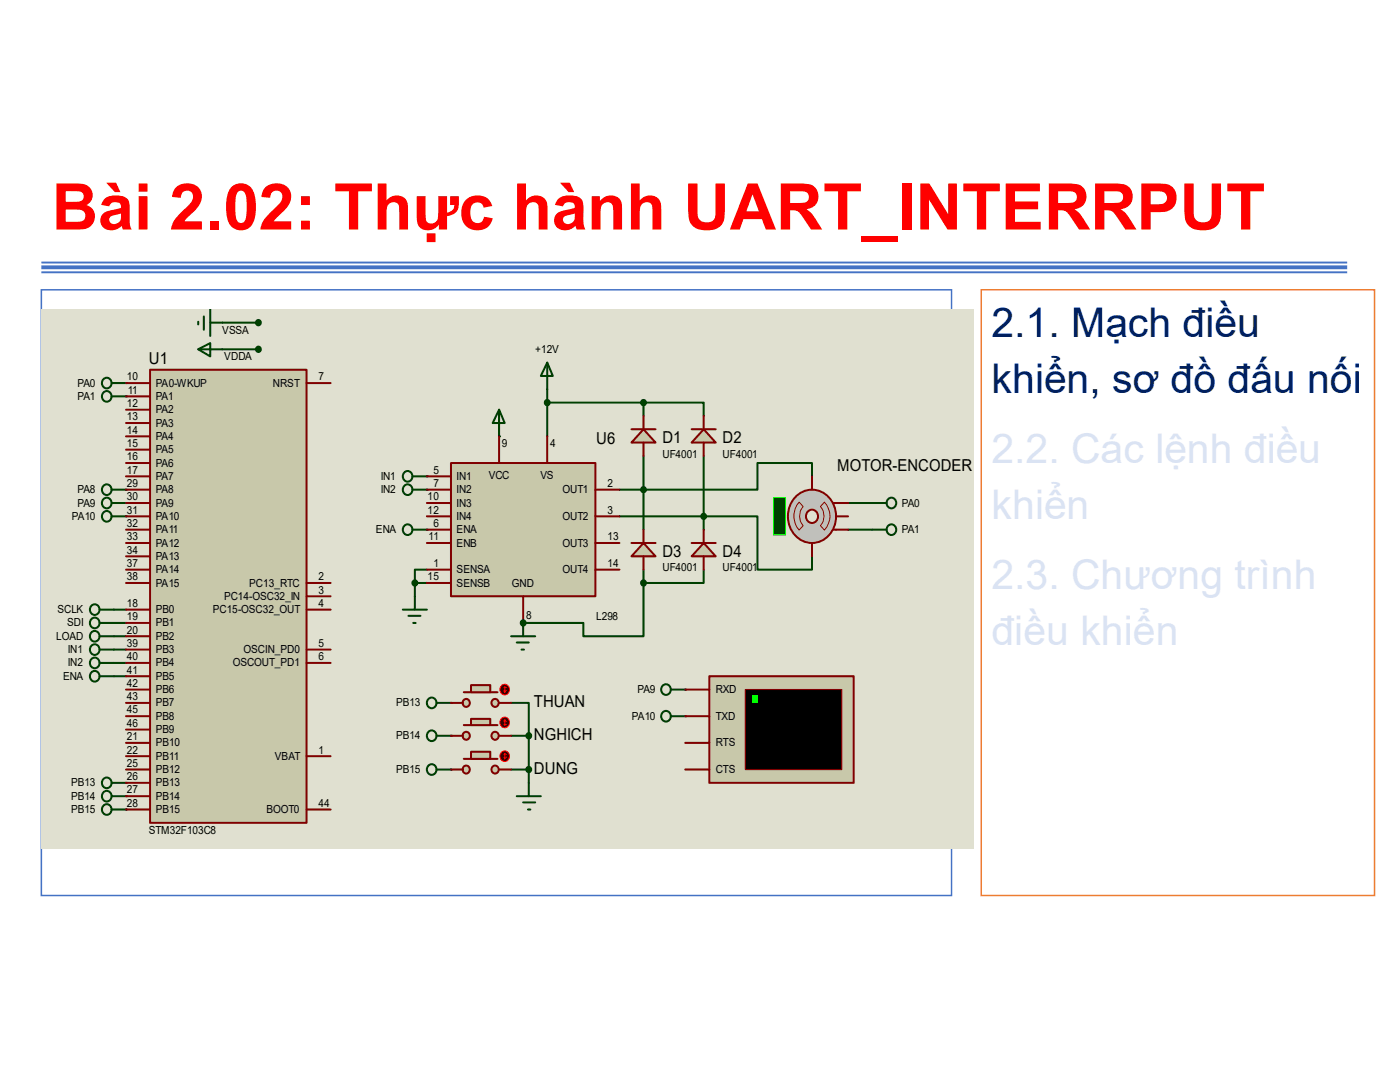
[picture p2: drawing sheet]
<svg xmlns="http://www.w3.org/2000/svg" width="279mm" height="216mm" viewBox="0 0 279 216" stroke-linecap="round" stroke-linejoin="round" font-family="sans-serif">
<path d="M8.3 52.2h260.6v.4h-260.6zM8.3 53h260.6v.7h-260.6zM8.3 54.1h260.6v.4h-260.6z" fill="#4472c4"/>
<path d="M8.3 57.8h181.6v120.9h-181.6z" fill="#fff"/>
<path d="M8.3 57.8h181.6v120.9h-181.6z" fill="none" stroke="#4472c4" stroke-width=".3"/>
<path d="M195.8 57.8h78.5v120.9h-78.5z" fill="#fff"/>
<path d="M195.8 57.8h78.5v120.9h-78.5z" fill="none" stroke="#ed7d31" stroke-width=".3"/>
<path d="M8.3 61.7h186.1v107.8h-186.1z" fill="#e0e0d0"/>
<path d="M44.4 64.4h7.2M44.4 69.7h7.2M82.8 116.3v2.7" fill="none" stroke="#004000" stroke-width=".4"/>
<g fill="#004000">
<circle cx="85.2" cy="95" r=".2"/>
<circle cx="85.2" cy="97.7" r=".2"/>
<circle cx="85.2" cy="105.7" r=".2"/>
</g>
<path d="M85.2 113.7h-2.4v2.6h2.4" fill="none" stroke="#004000" stroke-width=".4"/>
<circle cx="99.6" cy="87.1" r=".2" fill="#004000"/>
<path d="M109.2 77.7v9.4M109.2 80.3h19.2M128.4 80.3h12v2.7M128.4 80.3v2.7M128.4 91v14.7M140.4 91v14.7M162.1 95v-2.6h-10.9v5.3h-27.6M123.6 103h27.6v10.7h10.9v-2.7" fill="none" stroke="#004000" stroke-width=".4"/>
<circle cx="104.4" cy="124.3" r=".2" fill="#004000"/>
<path d="M128.4 116.3v10.7h-12v-2.7h-12M128.4 113.7v2.6M140.4 113.7v2.6h-12" fill="none" stroke="#004000" stroke-width=".4"/>
<g fill="#004000">
<circle cx="25.1" cy="76.4" r=".2"/>
<circle cx="25.1" cy="79.1" r=".2"/>
<circle cx="25.1" cy="97.7" r=".2"/>
<circle cx="25.1" cy="100.4" r=".2"/>
</g>
<path d="M22.7 121.6h2.4M22.7 124.3h2.4M22.7 127h2.4M22.7 129.6h2.4M22.7 132.3h2.4M22.7 134.9h2.4" fill="none" stroke="#004000" stroke-width=".4"/>
<g fill="#004000">
<circle cx="25.1" cy="156.2" r=".2"/>
<circle cx="25.1" cy="158.9" r=".2"/>
<circle cx="25.1" cy="161.5" r=".2"/>
<circle cx="90" cy="140.3" r=".2"/>
<circle cx="90" cy="146.8" r=".2"/>
<circle cx="90" cy="153.6" r=".2"/>
</g>
<path d="M169.3 100.4h4.8M169.3 105.7h4.8M102 140.3h3.5v6.5M102 146.8h3.5M102 153.6h3.5M105.5 146.8v9.4" fill="none" stroke="#004000" stroke-width=".4"/>
<g fill="#004000">
<circle cx="25.1" cy="103" r=".2"/>
<circle cx="136.8" cy="142.9" r=".2"/>
<circle cx="136.8" cy="137.6" r=".2"/>
</g>
<g fill="none" stroke="#004000" stroke-width=".4">
<path d="M39.6 69.7l2.4-1.2v2.6zM39.6 69.7h4.8M39.6 64.2v.5M40.7 63.1v2.7M42 64.4h2.4M42 61.7v5.3M174.1 100.4h2.8M174.1 105.7h2.8M19.9 121.6h2.8M19.9 124.3h2.8M19.9 127h2.8"/>
<circle cx="177.9" cy="100.3" r="1.01"/>
<circle cx="177.9" cy="105.7" r="1.01"/>
<circle cx="18.9" cy="126.9" r="1.01"/>
<circle cx="18.9" cy="124.3" r="1.01"/>
<circle cx="18.9" cy="121.6" r="1.01"/>
</g>
<g fill="#004000" stroke="#004000" stroke-width=".4">
<circle cx="51.5" cy="64.4" r=".51"/>
<circle cx="51.5" cy="69.7" r=".51"/>
</g>
<path d="M154.4 99.3h2.4v7.5h-2.4z" fill-rule="evenodd" fill="#004000" stroke="#0f0" stroke-width=".2"/>
<path d="M159 99a4.7 4.7 0 0 1 4.8-.9 4.7 4.7 0 0 1 3 4 5 5 0 0 1-6.4 5.9 5.6 5.6 0 0 1-1.4-9z" fill-rule="evenodd" fill="#c0c0c0" stroke="#800000" stroke-width=".4"/>
<path d="M159.5 100.2l.8 .9a2.88 2.88 0 0 0 0 3.8l-.8 .9a4.3 4.3 0 0 1 0-5.6zM164.5 100.2a4 4 0 0 1 0 5.6l-.8-.9a2.87 2.87 0 0 0 0-3.8z" fill="none" stroke="#800000" stroke-width=".2"/>
<path d="M161.3 102a1.26 1.26 0 0 1 2 1 1.26 1.26 0 0 1-2 1.1 1.42 1.42 0 0 1 0-2.1z" fill-rule="evenodd" fill="#e0e0d0" stroke="#800000" stroke-width=".4"/>
<path d="M162.1 95v2.7M162.1 108.3v2.7M166.4 100.4h2.9M166.4 105.7h2.9M166.9 103h2.4" fill="none" stroke="#800000" stroke-width=".4"/>
<g fill="none" stroke="#004000" stroke-width=".4">
<path d="M109.2 72.4l1.1 2.6h-2.4zM109.2 72.4v5.3M82.3 95h2.9M82.3 97.7h2.9M99.6 81.8l1.1 2.6h-2.4zM99.6 81.8v5.3M82.3 105.7h2.9M82.8 119v2.6M80.4 121.6h4.8M81.5 122.9h2.4M82.5 124.3h.5M102 127h4.8"/>
<path d="M103.1 128.2h2.4M104.1 129.6h.5M104.4 124.3v2.7"/>
<circle cx="81.3" cy="95" r="1.01"/>
<circle cx="81.3" cy="97.7" r="1.01"/>
<circle cx="81.3" cy="105.7" r="1.01"/>
</g>
<circle cx="82.8" cy="116.3" r=".51" fill="#004000" stroke="#004000" stroke-width=".4"/>
<path d="M90 92.4h28.8v26.6h-28.8z" fill-rule="evenodd" fill="#c8c8aa" stroke="#800000" stroke-width=".4"/>
<g fill="none" stroke="#800000" stroke-width=".4">
<path d="M85.2 95h4.8M85.2 97.7h4.8M99.6 87.1v5.3M109.2 87.1v5.3M118.8 97.7h4.8M85.2 105.7h4.8M85.2 103h4.8M85.2 108.3h4.8M85.2 113.7h4.8M85.2 100.4h4.8M85.2 116.3h4.8M104.4 119v5.3"/>
<path d="M118.8 103h4.8M118.8 108.3h4.8M118.8 113.7h4.8"/>
</g>
<g fill="none" stroke="#004000" stroke-width=".4">
<path d="M22.3 76.4h2.8M22.3 79.1h2.8M22.3 97.7h2.8M22.3 100.4h2.8M19.9 134.9h2.8M19.9 129.6h2.8M19.9 132.3h2.8"/>
<circle cx="21.3" cy="79.1" r="1.01"/>
<circle cx="21.3" cy="76.4" r="1.01"/>
<circle cx="21.3" cy="97.7" r="1.01"/>
<circle cx="21.3" cy="100.3" r="1.01"/>
<circle cx="18.9" cy="132.2" r="1.01"/>
<circle cx="18.9" cy="134.9" r="1.01"/>
<circle cx="18.9" cy="129.6" r="1.01"/>
</g>
<path d="M128.4 85.7l2.4 2.6h-4.8z" fill="#c8c8aa" stroke="#800000" stroke-width=".4"/>
<path d="M126 85.7h4.8M128.4 83v2.7M128.4 88.3v2.7" fill="none" stroke="#800000" stroke-width=".4"/>
<path d="M140.4 85.7l2.4 2.6h-4.8z" fill="#c8c8aa" stroke="#800000" stroke-width=".4"/>
<path d="M138 85.7h4.8M140.4 83v2.7M140.4 88.3v2.7" fill="none" stroke="#800000" stroke-width=".4"/>
<path d="M128.4 108.3l2.4 2.7h-4.8z" fill="#c8c8aa" stroke="#800000" stroke-width=".4"/>
<path d="M126 108.3h4.8M128.4 105.7v2.6M128.4 111v2.7" fill="none" stroke="#800000" stroke-width=".4"/>
<path d="M140.4 108.3l2.4 2.7h-4.8z" fill="#c8c8aa" stroke="#800000" stroke-width=".4"/>
<path d="M138 108.3h4.8M140.4 105.7v2.6M140.4 111v2.7" fill="none" stroke="#800000" stroke-width=".4"/>
<g fill="#004000" stroke="#004000" stroke-width=".4">
<circle cx="128.4" cy="97.7" r=".51"/>
<circle cx="140.4" cy="103" r=".51"/>
<circle cx="128.4" cy="80.3" r=".51"/>
<circle cx="109.2" cy="80.3" r=".51"/>
<circle cx="104.4" cy="124.3" r=".51"/>
<circle cx="128.4" cy="116.3" r=".51"/>
</g>
<g fill="none" stroke="#004000" stroke-width=".4">
<path d="M22.3 158.9h2.8M22.3 156.2h2.8M87.1 140.3h2.9M22.3 161.5h2.8"/>
<circle cx="21.3" cy="158.8" r="1.01"/>
<circle cx="21.3" cy="156.2" r="1.01"/>
<circle cx="86.1" cy="140.2" r="1.01"/>
<circle cx="21.3" cy="161.5" r="1.01"/>
</g>
<g fill="#c8c8aa" stroke="#800000" stroke-width=".4">
<circle cx="98.8" cy="140.2" r=".75"/>
<circle cx="93" cy="140.2" r=".75"/>
</g>
<path d="M92.6 138.1h6.7" fill="none" stroke="#800000" stroke-width=".4"/>
<path d="M94 136.7h3.8v1.4h-3.8z" fill-rule="evenodd" fill="#c8c8aa" stroke="#800000" stroke-width=".4"/>
<path d="M90 140.3h2.4M99.6 140.3h2.4" fill="none" stroke="#800000" stroke-width=".4"/>
<circle cx="100.7" cy="137.6" r="1.01" fill="#400000" stroke="#f00" stroke-width=".2"/>
<path d="M100.6 137.8l.1 .3M100.7 137.1v1M100.7 137.1l-.1 .1M100.7 137.1l.3 .1M101 137.8l-.3 .3" fill="none" stroke="#f00" stroke-width=".2"/>
<g fill="none" stroke="#004000" stroke-width=".4">
<path d="M87.1 146.8h2.9"/>
<circle cx="86.1" cy="146.8" r="1.01"/>
</g>
<g fill="#c8c8aa" stroke="#800000" stroke-width=".4">
<circle cx="98.8" cy="146.8" r=".75"/>
<circle cx="93" cy="146.8" r=".75"/>
</g>
<path d="M92.6 144.7h6.7" fill="none" stroke="#800000" stroke-width=".4"/>
<path d="M94 143.4h3.8v1.3h-3.8z" fill-rule="evenodd" fill="#c8c8aa" stroke="#800000" stroke-width=".4"/>
<path d="M90 146.8h2.4M99.6 146.8h2.4" fill="none" stroke="#800000" stroke-width=".4"/>
<circle cx="100.7" cy="144.1" r="1.01" fill="#400000" stroke="#f00" stroke-width=".2"/>
<path d="M100.6 144.5l.1 .2M100.7 143.6v1.1M100.7 143.6l-.1 .4M100.7 143.6l.3 .4M101 144.5l-.3 .2" fill="none" stroke="#f00" stroke-width=".2"/>
<g fill="none" stroke="#004000" stroke-width=".4">
<path d="M87.1 153.6h2.9"/>
<circle cx="86.1" cy="153.5" r="1.01"/>
</g>
<g fill="#c8c8aa" stroke="#800000" stroke-width=".4">
<circle cx="98.8" cy="153.5" r=".75"/>
<circle cx="93" cy="153.5" r=".75"/>
</g>
<path d="M92.6 151.4h6.7" fill="none" stroke="#800000" stroke-width=".4"/>
<path d="M94 150h3.8v1.4h-3.8z" fill-rule="evenodd" fill="#c8c8aa" stroke="#800000" stroke-width=".4"/>
<path d="M90 153.6h2.4M99.6 153.6h2.4" fill="none" stroke="#800000" stroke-width=".4"/>
<circle cx="100.7" cy="150.9" r="1.01" fill="#400000" stroke="#f00" stroke-width=".2"/>
<path d="M100.6 151.1l.1 .3M100.7 150.4v1M100.7 150.4l-.1 .1M100.7 150.4l.3 .1M101 151.1l-.3 .3" fill="none" stroke="#f00" stroke-width=".2"/>
<g fill="none" stroke="#004000" stroke-width=".4">
<path d="M22.3 103h2.8M103.1 158.9h4.8M105.5 156.2v2.7M104.4 160.1h2.4M105.4 161.5h.4"/>
<circle cx="21.3" cy="103" r="1.01"/>
</g>
<g fill="#004000" stroke="#004000" stroke-width=".4">
<circle cx="105.5" cy="146.8" r=".51"/>
<circle cx="105.5" cy="153.6" r=".51"/>
</g>
<path d="M30 73.8h31.2v90.4h-31.2z" fill-rule="evenodd" fill="#c8c8aa" stroke="#800000" stroke-width=".4"/>
<g fill="none" stroke="#800000" stroke-width=".4">
<path d="M25.1 76.4h4.9M25.1 79.1h4.9M61.2 76.4h4.8M25.1 81.8h4.9M25.1 84.4h4.9M25.1 87.1h4.9M25.1 89.7h4.9M25.1 92.4h4.9M25.1 95h4.9M25.1 97.7h4.9M25.1 100.4h4.9M25.1 103h4.9"/>
<path d="M25.1 105.7h4.9M25.1 108.3h4.9M25.1 111h4.9M25.1 113.7h4.9M25.1 116.3h4.9M61.2 116.3h4.8M61.2 119h4.8M25.1 129.6h4.9M25.1 132.3h4.9M25.1 121.6h4.9M25.1 124.3h4.9M25.1 127h4.9"/>
<path d="M25.1 134.9h4.9M25.1 137.6h4.9M61.2 129.6h4.8M61.2 132.3h4.8M61.2 121.6h4.8M25.1 142.9h4.9M25.1 145.6h4.9M25.1 148.2h4.9M25.1 150.9h4.9M25.1 140.3h4.9M25.1 153.6h4.9M25.1 156.2h4.9"/>
<path d="M25.1 158.9h4.9M61.2 150.9h4.8M25.1 161.5h4.9M61.2 161.5h4.8"/>
</g>
<g fill="none" stroke="#004000" stroke-width=".4">
<path d="M133.9 137.6h2.9M133.9 142.9h2.9"/>
<circle cx="132.9" cy="137.6" r="1.01"/>
<circle cx="132.9" cy="142.9" r="1.01"/>
</g>
<path d="M141.6 134.9h28.8v21.3h-28.8z" fill-rule="evenodd" fill="#c8c8aa" stroke="#800000" stroke-width=".4"/>
<path d="M148.8 137.6h19.2v16h-19.2z" fill-rule="evenodd" fill="#000" stroke="#800000" stroke-width=".24"/>
<path d="M150 138.8h1.2v1.5h-1.2z" fill-rule="evenodd" fill="#0f0"/>
<path d="M136.8 137.6h4.8M136.8 148.2h4.8M136.8 142.9h4.8M136.8 153.6h4.8" fill="none" stroke="#800000" stroke-width=".4"/>
<text font-size="12.8" fill="#f00" x="10.3" y="45.8">Bài 2.02: Thực hành UART_INTERRPUT</text>
<g font-size="8.2" fill="#002060">
<text x="197.9" y="67.2">2.1. Mạch điều</text>
<text x="197.9" y="78.4">khiển, sơ đồ đấu nối</text>
</g>
<g font-size="3.3">
<text x="29.7" y="72.7">U1</text>
<text x="119" y="88.7">U6</text>
<text x="132.2" y="88.5">D1</text>
<text x="144.2" y="88.5">D2</text>
<text x="167.1" y="94">MOTOR-ENCODER</text>
<text x="132.2" y="111.1">D3</text>
<text x="144.2" y="111.1">D4</text>
<text x="106.6" y="141.1">THUAN</text>
<text x="106.6" y="147.7">NGHICH</text>
<text x="106.6" y="154.3">DUNG</text>
</g>
<g font-size="2.2">
<text x="44.4" y="66.6">VSSA</text>
<text x="44.7" y="71.9">VDDA</text>
<text x="106.8" y="70.4">+12V</text>
<text x="15.5" y="77.1">PA0</text>
<text x="25.3" y="75.9">10</text>
<text x="31.1" y="77.1">PA0-WKUP</text>
<text x="54.4" y="77.1">NRST</text>
<text x="63.6" y="75.9">7</text>
<text x="15.5" y="79.8">PA1</text>
<text x="25.3" y="81.2">12</text>
<text x="25.3" y="83.9">13</text>
<text x="25.5" y="78.6">11</text>
<text x="31.1" y="82.5">PA2</text>
<text x="31.1" y="79.8">PA1</text>
<text x="25.3" y="86.5">14</text>
<text x="25.3" y="89.2">15</text>
<text x="31.1" y="85.1">PA3</text>
<text x="31.1" y="87.8">PA4</text>
<text x="100.2" y="89.2">9</text>
<text x="109.8" y="89.2">4</text>
<text x="25.3" y="91.9">16</text>
<text x="25.3" y="94.5">17</text>
<text x="31.1" y="90.4">PA5</text>
<text x="31.1" y="93.1">PA6</text>
<text x="31.1" y="95.8">PA7</text>
<text x="76" y="95.8">IN1</text>
<text x="86.5" y="94.5">5</text>
<text x="91.1" y="95.8">IN1</text>
<text x="97.5" y="95.6">VCC</text>
<text x="107.9" y="95.6">VS</text>
<text x="132.2" y="91.4">UF4001</text>
<text x="144.2" y="91.4">UF4001</text>
<text x="15.5" y="98.4">PA8</text>
<text x="15.5" y="101.1">PA9</text>
<text x="25.3" y="97.2">29</text>
<text x="25.3" y="99.8">30</text>
<text x="31.1" y="98.4">PA8</text>
<text x="31.1" y="101.1">PA9</text>
<text x="76" y="98.4">IN2</text>
<text x="85.3" y="99.8">10</text>
<text x="86.5" y="97.2">7</text>
<text x="91.1" y="98.4">IN2</text>
<text x="91.1" y="101.1">IN3</text>
<text x="112.3" y="98.4">OUT1</text>
<text x="121.2" y="97.2">2</text>
<text x="180" y="101.1">PA0</text>
<text x="14.4" y="103.8">PA10</text>
<text x="25.3" y="102.5">31</text>
<text x="25.3" y="105.2">32</text>
<text x="25.3" y="107.8">33</text>
<text x="31.1" y="103.8">PA10</text>
<text x="31.1" y="106.4">PA11</text>
<text x="75" y="106.4">ENA</text>
<text x="85.3" y="102.5">12</text>
<text x="85.5" y="107.8">11</text>
<text x="86.5" y="105.2">6</text>
<text x="91.1" y="106.4">ENA</text>
<text x="91.1" y="103.8">IN4</text>
<text x="112.3" y="103.8">OUT2</text>
<text x="121.2" y="102.5">3</text>
<text x="121.2" y="107.8">13</text>
<text x="180" y="106.4">PA1</text>
<text x="25.3" y="110.5">34</text>
<text x="25.3" y="113.1">37</text>
<text x="31.1" y="109">PA12</text>
<text x="31.1" y="111.7">PA13</text>
<text x="86.5" y="113.1">1</text>
<text x="91.1" y="109">ENB</text>
<text x="112.3" y="109">OUT3</text>
<text x="121.2" y="113.1">14</text>
<text x="25.3" y="115.8">38</text>
<text x="31.1" y="114.4">PA14</text>
<text x="31.1" y="117">PA15</text>
<text x="44.7" y="119.7">PC14-OSC32_IN</text>
<text x="49.7" y="117">PC13_RTC</text>
<text x="63.6" y="115.8">2</text>
<text x="63.6" y="118.4">3</text>
<text x="85.3" y="115.8">15</text>
<text x="91.1" y="114.4">SENSA</text>
<text x="91.1" y="117">SENSB</text>
<text x="102.2" y="117">GND</text>
<text x="112.3" y="114.4">OUT4</text>
<text x="132.2" y="114">UF4001</text>
<text x="144.2" y="114">UF4001</text>
<text x="11.5" y="122.3">SCLK</text>
<text x="13.4" y="125">SDI</text>
<text x="25.3" y="121.1">18</text>
<text x="25.3" y="123.8">19</text>
<text x="31.1" y="122.3">PB0</text>
<text x="31.1" y="125">PB1</text>
<text x="42.5" y="122.3">PC15-OSC32_OUT</text>
<text x="63.6" y="121.1">4</text>
<text x="105" y="123.6">8</text>
<text x="119" y="123.8">L298</text>
<text x="11.2" y="127.7">LOAD</text>
<text x="13.5" y="130.3">IN1</text>
<text x="25.3" y="126.4">20</text>
<text x="25.3" y="129.1">39</text>
<text x="25.3" y="131.7">40</text>
<text x="31.1" y="127.7">PB2</text>
<text x="31.1" y="130.3">PB3</text>
<text x="48.6" y="130.3">OSCIN_PD0</text>
<text x="63.6" y="129.1">5</text>
<text x="63.6" y="131.7">6</text>
<text x="12.6" y="135.6">ENA</text>
<text x="13.5" y="133">IN2</text>
<text x="25.3" y="134.4">41</text>
<text x="25.3" y="137.1">42</text>
<text x="31.1" y="133">PB4</text>
<text x="31.1" y="135.6">PB5</text>
<text x="46.4" y="133">OSCOUT_PD1</text>
<text x="25.3" y="142.4">45</text>
<text x="25.3" y="139.7">43</text>
<text x="31.1" y="143.6">PB8</text>
<text x="31.1" y="138.3">PB6</text>
<text x="31.1" y="141">PB7</text>
<text x="79" y="141">PB13</text>
<text x="126.1" y="143.6">PA10</text>
<text x="127.2" y="138.3">PA9</text>
<text x="142.8" y="138.3">RXD</text>
<text x="142.8" y="143.6">TXD</text>
<text x="25.3" y="145">46</text>
<text x="25.3" y="147.7">21</text>
<text x="31.1" y="146.3">PB9</text>
<text x="31.1" y="148.9">PB10</text>
<text x="79" y="147.5">PB14</text>
<text x="142.8" y="148.9">RTS</text>
<text x="25.3" y="150.4">22</text>
<text x="25.3" y="153">25</text>
<text x="25.3" y="155.7">26</text>
<text x="31.1" y="151.6">PB11</text>
<text x="31.1" y="154.3">PB12</text>
<text x="54.9" y="151.6">VBAT</text>
<text x="63.6" y="150.4">1</text>
<text x="79" y="154.3">PB15</text>
<text x="142.8" y="154.3">CTS</text>
<text x="14.2" y="159.6">PB14</text>
<text x="14.2" y="156.9">PB13</text>
<text x="25.3" y="158.3">27</text>
<text x="25.3" y="161">28</text>
<text x="31.1" y="156.9">PB13</text>
<text x="31.1" y="159.6">PB14</text>
<text x="63.6" y="161">44</text>
<text x="14.2" y="162.2">PB15</text>
<text x="29.7" y="166.3">STM32F103C8</text>
<text x="31.1" y="162.2">PB15</text>
<text x="53.2" y="162.2">BOOT0</text>
</g>
<text font-size="2.2" fill="#008000" x="154.9" y="100.3" transform="rotate(90 154.9 100.3)">+88.8</text>
</svg>
